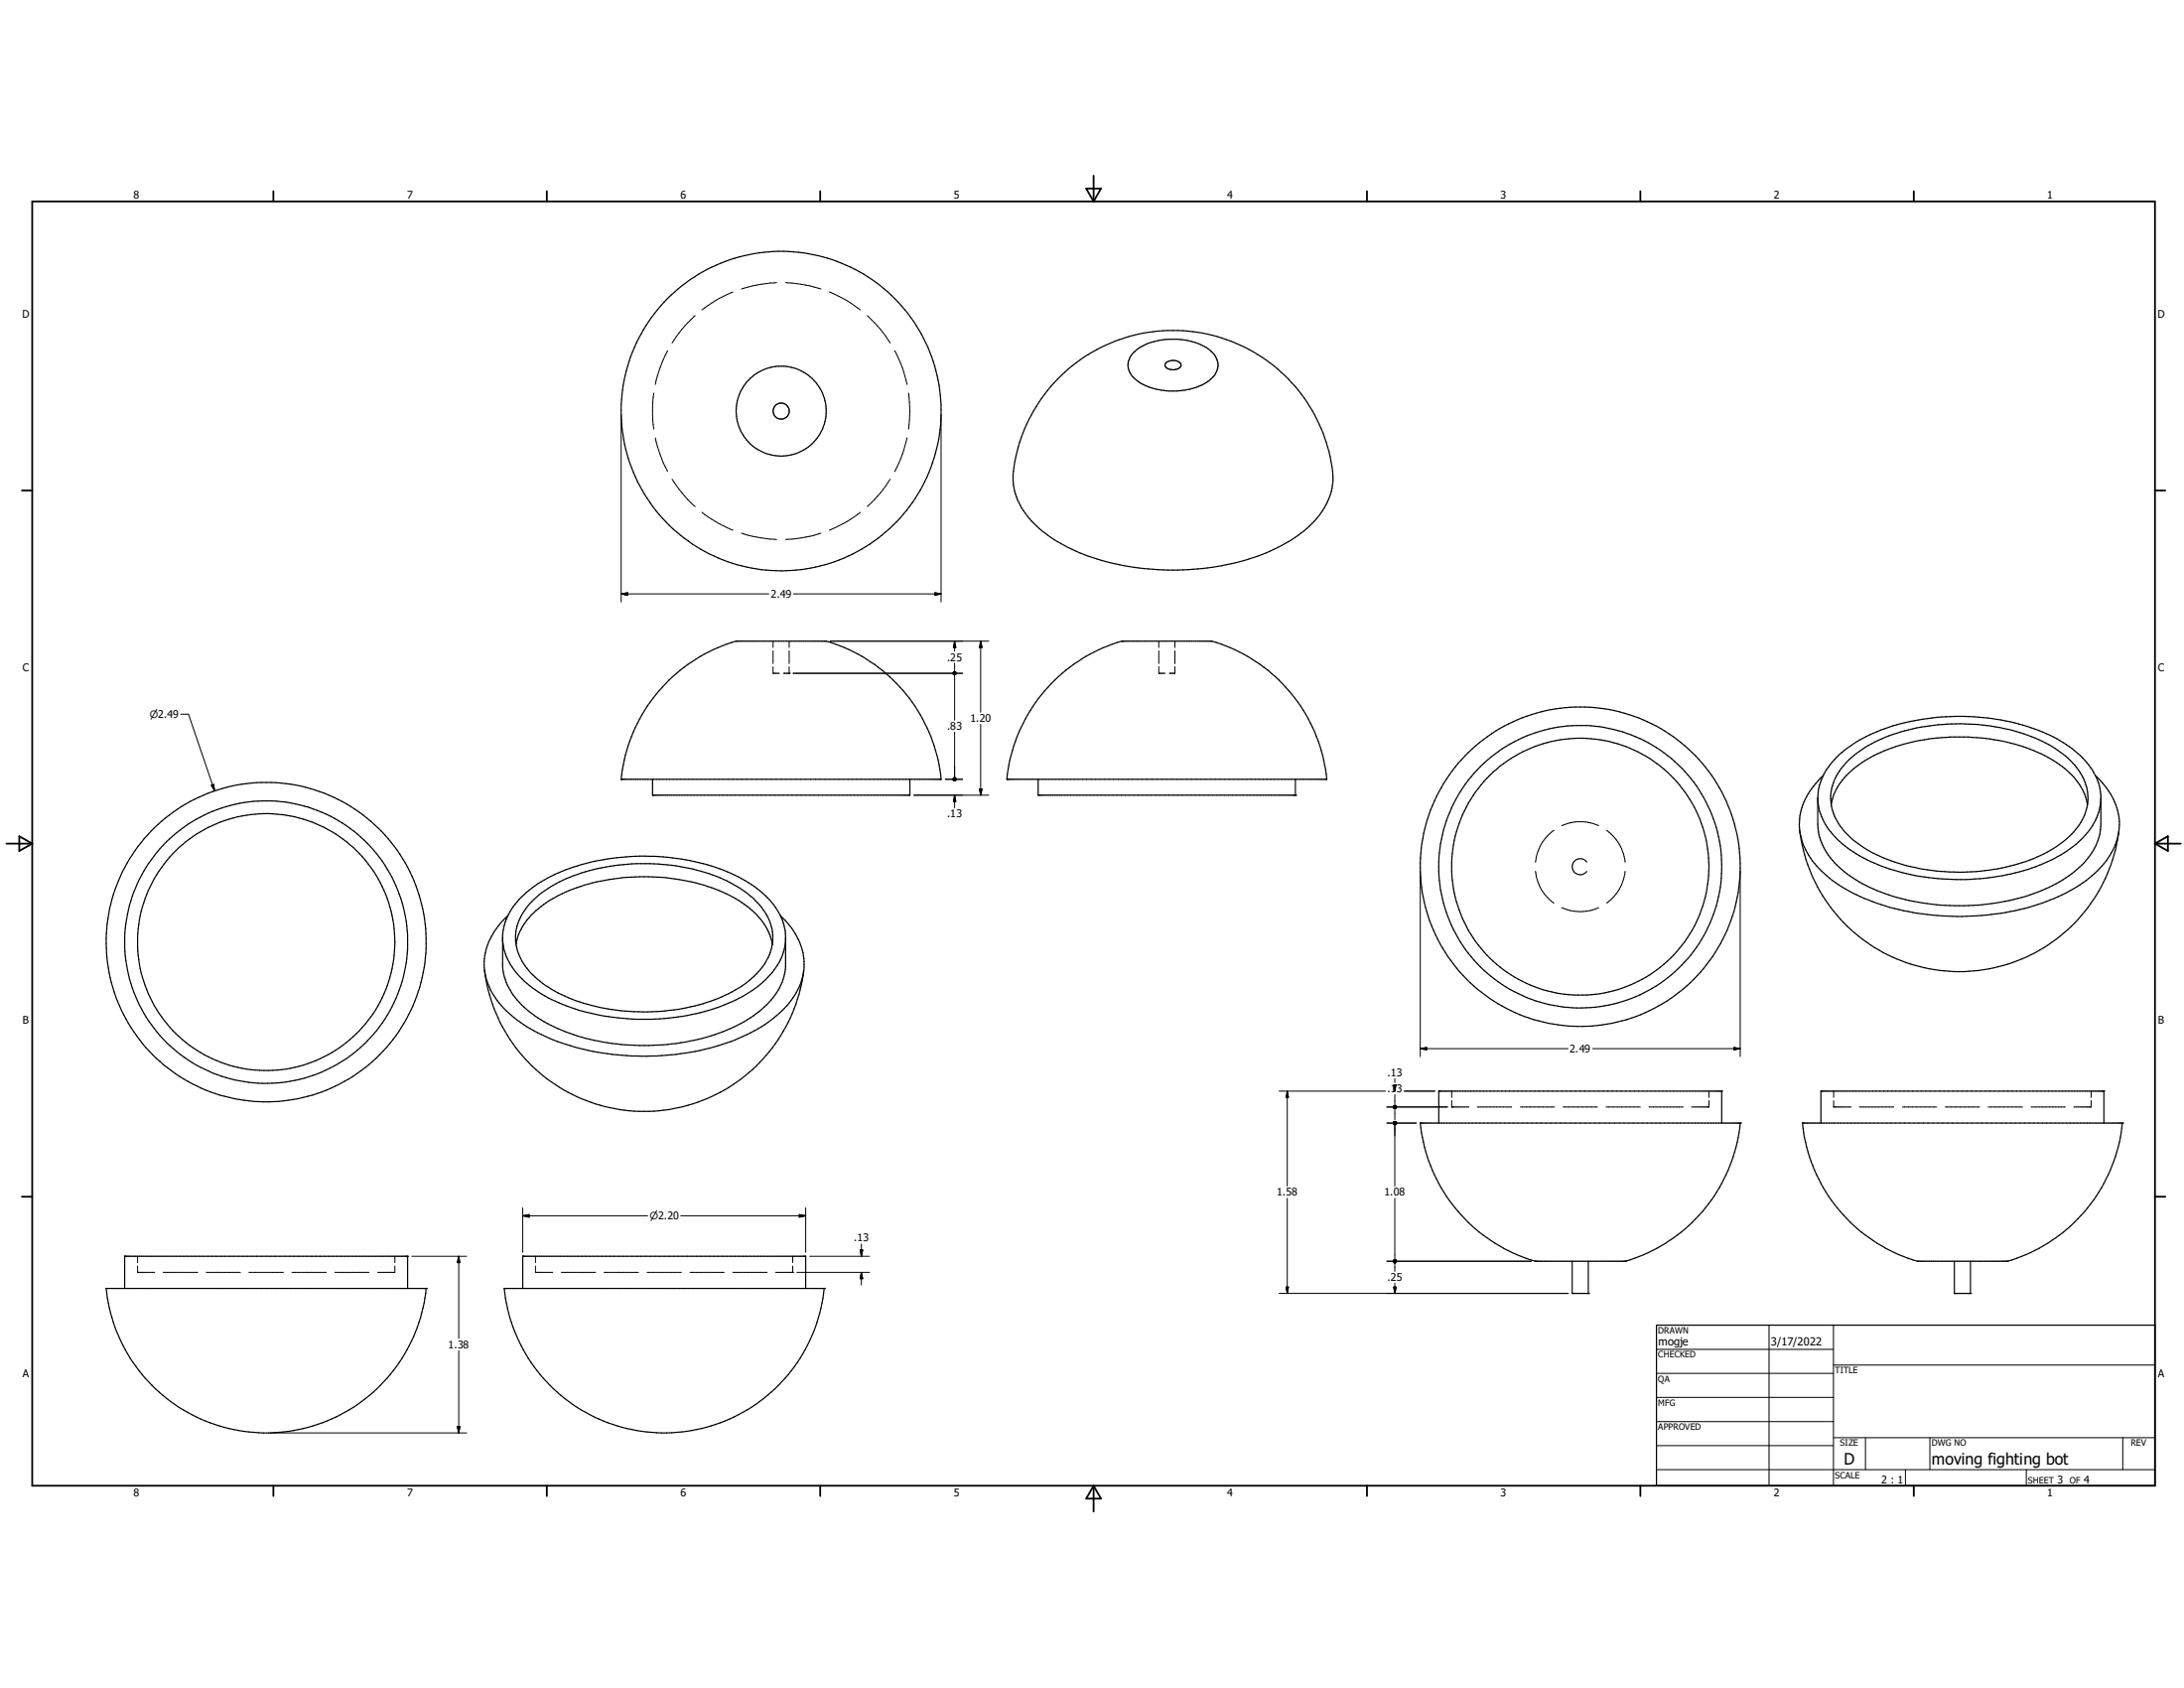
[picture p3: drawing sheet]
<svg xmlns="http://www.w3.org/2000/svg" width="279mm" height="216mm" viewBox="0 0 279 216" stroke-linecap="round" stroke-linejoin="round" font-family="sans-serif">
<g fill="none" stroke="#000" stroke-width=".15">
<path d="M135.7 48.1a20.5 20.5 0 0 1 21.7-4.5 20.5 20.5 0 0 1 13.1 17.8 9.2 9.2 0 0 1-4 6.8 25.1 25.1 0 0 1-12.7 4.5 32 32 0 0 1-17.1-2.7l-1.4-.7a12.3 12.3 0 0 1-5.1-5.4 8.2 8.2 0 0 1-.2-5.5 20.8 20.8 0 0 1 5.7-10.3zM145 45.1a7.6 7.6 0 0 1 6.2-1.7 6 6 0 0 1 4.2 2.1 2.29 2.29 0 0 1-.8 3.2 7.8 7.8 0 0 1-4 1.3 9.4 9.4 0 0 1-3.6-.5 4 4 0 0 1-2.6-2.3 2.14 2.14 0 0 1 .6-2.1zM149.2 46.3a1.34 1.34 0 0 1 1.9 .3 .76 .76 0 0 1-.9 .7 .98 .98 0 0 1-1.2-.7zM79.5 99.7h.1M79.5 99.7a20.6 20.6 0 0 1 14.7-17.7h11.5a20.6 20.6 0 0 1 14.7 17.7h-40.9M83.5 99.7v2h32.9v-2M128.8 99.7h.1M132.8 99.7v2M143.5 82h.1M143.5 82a20.6 20.6 0 0 0-14.7 17.7M143.5 82h11.5M155 82a20.6 20.6 0 0 1 14.7 17.7h-40.9"/>
<path d="M165.7 99.7v2M233.2 99.2a8.1 8.1 0 0 0-2.8 7.7 10.3 10.3 0 0 0 4.4 6 27.3 27.3 0 0 0 14.3 4.3 31.3 31.3 0 0 0 15.2-3 12.8 12.8 0 0 0 6.2-5.8 7.6 7.6 0 0 0-1.8-8.5l-.6-.7M236.6 97.2a18.6 18.6 0 0 1 10.3-4.4 25.4 25.4 0 0 1 15.6 2.7 10.8 10.8 0 0 1 3.2 2.7 6 6 0 0 1-.4 8.2 16.4 16.4 0 0 1-8.7 4.5 25.9 25.9 0 0 1-17.4-2 11 11 0 0 1-4-3.5 6 6 0 0 1 .8-7.7zM65 117.1a8.2 8.2 0 0 0-3 7 9.7 9.7 0 0 0 4.2 6.4 21.1 21.1 0 0 0 5.6 2.9 33.6 33.6 0 0 0 22.2-.4l1.6-.7a13.6 13.6 0 0 0 6.6-6 7.5 7.5 0 0 0-1.4-8.2l-1-1M66.4 115a17.9 17.9 0 0 1 9.1-4.7 29.5 29.5 0 0 1 18 1.4 12.7 12.7 0 0 1 6.3 5.3 6.6 6.6 0 0 1 .7 2.7v3.9a8.3 8.3 0 0 1-3.7 6 23.4 23.4 0 0 1-12.6 4.1 27.4 27.4 0 0 1-14.6-3 10.5 10.5 0 0 1-4.9-5.4l-.3-1-.1-.7v-4a7.6 7.6 0 0 1 2.1-4.6zM68.3 115a18.9 18.9 0 0 1 10.3-4.3 25.6 25.6 0 0 1 14.8 2.2 10.3 10.3 0 0 1 5.1 5 6.2 6.2 0 0 1-1.7 6.7 16.6 16.6 0 0 1-8.4 4.2 26.2 26.2 0 0 1-17-1.8 10.7 10.7 0 0 1-4.9-4.7 5.9 5.9 0 0 1 1-6.4zM132.8 101.7h32.9M165.7 101.7h.1M230.2 106.2a20.6 20.6 0 0 0 20.5 18.1 20.6 20.6 0 0 0 20.4-18.1M232.5 102.1v3.3a8 8 0 0 0 3.4 6.1 22.6 22.6 0 0 0 11.8 4.2 27.7 27.7 0 0 0 15.8-2.9 10.1 10.1 0 0 0 5.1-6l.2-1.4v-3.5a8.3 8.3 0 0 0-3.7-6.1 23.1 23.1 0 0 0-12-4.1 26.9 26.9 0 0 0-15.7 3.2 9.8 9.8 0 0 0-4.7 5.8 7.3 7.3 0 0 0 2.6 6.9 19 19 0 0 0 8.6 4.1 28.9 28.9 0 0 0 18.9-1.9 11.7 11.7 0 0 0 5.4-5.2l.4-1.4 .2-1M234.3 102.9a8.2 8.2 0 0 1 3.9-5.3 22.4 22.4 0 0 1 11.3-3.3h2.3a22.4 22.4 0 0 1 11.3 3.3 8.3 8.3 0 0 1 4 5.3M62 124.1a20.6 20.6 0 0 0 2 6.7 20.6 20.6 0 0 0 21.9 11.1 20.6 20.6 0 0 0 16.9-17.8"/>
<path d="M64.3 120.3a8.7 8.7 0 0 0 4.2 6.3 20.5 20.5 0 0 0 6.6 2.9 28.4 28.4 0 0 0 19.9-2.1l1.2-.7a8.9 8.9 0 0 0 4.3-6.3M66 120.8a7.9 7.9 0 0 1 3.5-5.1 20 20 0 0 1 8.4-3.2 27 27 0 0 1 14.1 1.4 11.8 11.8 0 0 1 6.2 5l.4 .9 .2 1M184.1 139.6h.1M184.1 139.6v4M184.1 139.6h36.2M220.3 139.6h.1M220.3 139.6v4M233 139.6h.1M233 139.6v4M233 139.6h36.2M269.2 139.6h.1M269.2 139.6v4"/>
<path d="M222.6 143.6h-40.9a20.6 20.6 0 0 0 14.7 17.7M222.6 143.6h.1M222.6 143.6a20.5 20.5 0 0 1-14.7 17.7M271.5 143.6h-40.9a20.6 20.6 0 0 0 14.7 17.7M271.5 143.6h.1M271.5 143.6a20.5 20.5 0 0 1-14.7 17.7M15.9 160.7h.1M15.9 160.7v4.1M16 160.7h36.1M52.1 160.7h.1M52.1 160.7v4.1M54.5 164.8h-40.9a20.6 20.6 0 0 0 29.4 16.4 20.7 20.7 0 0 0 8.1-6.9 20.5 20.5 0 0 0 3.4-9.5"/>
<path d="M54.5 164.8h.1M64.5 164.8h.1M64.5 164.8h40.9M64.5 164.8a20.6 20.6 0 0 0 20.5 18.5 20.6 20.6 0 0 0 20.4-18.5M66.9 160.7h.1M66.9 160.7v4.1M66.9 160.7h36.2v4.1M105.4 164.8h.1M196.4 161.3h.1M196.4 161.3h11.5M201.1 161.3v4.1h2.1M203.2 165.4h.1"/>
<path d="M203.2 161.3v4.1M207.9 161.3h.1M211.9 169.5h63.8v20.5h-63.8zM245.3 161.3h.1M245.3 161.3h11.5M250 165.4h.1M250 165.4h2.1M250 161.3v4.1M252.1 165.4h.1M252.1 161.3v4.1M256.8 161.3h.1"/>
<circle cx="99.9" cy="52.6" r="20.4"/>
<circle cx="99.9" cy="52.6" r="5.8"/>
<circle cx="99.9" cy="52.6" r="1.02"/>
<circle cx="202.1" cy="110.9" r="18.1"/>
<circle cx="202.2" cy="110.9" r="20.5"/>
<circle cx="202.2" cy="110.9" r="16.4"/>
<circle cx="34" cy="120.5" r="18.1"/>
<circle cx="34" cy="120.5" r="20.4"/>
<circle cx="34.1" cy="120.5" r="16.4"/>
</g>
<g fill="none" stroke="#000" stroke-width=".13">
<path d="M93.8 37.3a16 16 0 0 0-4 2.3M99.4 36.2l-2.6 .3-1.9 .5M100.5 36.2a17.4 17.4 0 0 1 4.5 .8M106.1 37.3a16 16 0 0 1 4 2.3M79.5 53.1v23.9M83.6 50.3a16.1 16.1 0 0 0 0 4.6M83.8 56a17.4 17.4 0 0 0 1.6 4.3M85.4 44.9a17.3 17.3 0 0 0-1.6 4.3M88.9 40.4a15.8 15.8 0 0 0-2.9 3.5M111 40.4a15.7 15.7 0 0 1 2.9 3.5M114.5 44.9a16 16 0 0 1 1.5 4.3M116 56a16.2 16.2 0 0 1-1.5 4.3"/>
<path d="M116.2 50.3a15.6 15.6 0 0 1 0 4.6M120.4 53.1v23.9M79.5 76h18.9M79.5 76l.8-.2v.3zM86 61.3a15.8 15.8 0 0 0 2.9 3.5M89.8 65.5a16 16 0 0 0 4 2.3M94.9 68.2l.8 .3 1.7 .3 2 .2M101.5 76h18.9M105 68.2a17.5 17.5 0 0 1-4.5 .8M110.1 65.5a15.4 15.4 0 0 1-4 2.3M113.9 61.3a15.7 15.7 0 0 1-2.9 3.5M119.6 75.8l.8 .2-.8 .1z"/>
<path d="M23.1 91.3h1l3.3 9.8M98.9 85.3v.8h.7M98.9 82v.8M98.9 83.2v1.7M99.6 86.1h.1M100.3 86.1h.1M100.3 86.1h.6M101 86.1h.1M101 82v.8M101 83.2v1.7M101 85.3v.8M101.5 86.1h21.6"/>
<path d="M106.2 82h20.3M120.9 99.7h2.2M122.1 82v1.3M122.1 84.8v1.1M122.1 86.3v5.8M122.1 93.7v5.8M122.1 82l.2 .8h-.3zM125.5 82l.1 .8h-.3zM125.5 82v9.1M125.5 92.6v9.1M148.2 85.3v.8h.7M148.2 82v.8"/>
<path d="M148.2 83.2v1.7M148.9 86.1h.1M149.6 86.1h.1M150.3 85.3v.8h-.7M150.3 82v.8M150.3 83.2v1.7M27 100.4l.3-.1 .1 .8zM116.9 101.7h9.6M122.1 101.7v1.6M122.1 101.7l.2 .8h-.3zM125.3 100.9h.3l-.1 .8zM181.7 111.4v23.7"/>
<path d="M196.4 111.5a5.5 5.5 0 0 0 2.4 4M198.8 106.2a5.7 5.7 0 0 0-2.4 4.1M199.8 105.6a5.8 5.8 0 0 1 4.7 0M199.8 116.1a5.7 5.7 0 0 0 4.7 0M203 110.3a1.02 1.02 0 0 0-1.5-.2 1.02 1.02 0 0 0 0 1.5 1.02 1.02 0 0 0 1.5-.1M205.6 106.2a5.8 5.8 0 0 1 2.3 4.1M207.9 111.5a5.6 5.6 0 0 1-2.3 4M222.6 111.4v23.7M163.6 139.6h13.6M164.7 139.6v12.1M164.7 139.6l.1 .7h-.3zM178.4 138v.5"/>
<path d="M179.7 139.6h3.9M181.7 134.1h18.9M181.7 134.1l.8-.1v.3zM185.7 139.6v.8M203.8 134.1h18.8M218.6 139.6v.8M221.8 134l.8 .1-.8 .2zM234.6 139.6v.8M267.5 139.6v.8M66.9 155.5h15.9M66.9 155.5l.8-.1v.3zM66.9 154.5v5.7"/>
<path d="M87.1 155.5h16M102.3 155.4l.8 .1-.8 .2zM103.1 154.5v5.7M110 159.9h.4l-.2 .8zM110.2 159.1v1.6M164.7 153.3v12.1M177.4 141.6h7.8M177.4 143.6h3.8M178.4 140v1.4M178.4 141.8v1.4M178.4 143.8v7.9M178.4 153.3v7.8"/>
<path d="M185.7 141.6h.1M185.7 140.8v.8M185.7 141.6h2.2M189 141.6h4.4M194.5 141.6h4.4M200 141.6h4.4M205.5 141.6h4.4M210.9 141.6h4.4M216.4 141.6h2.2M218.6 140.8v.8M234.6 140.8v.8h2.2M237.9 141.6h4.4"/>
<path d="M243.4 141.6h4.4M248.9 141.6h4.4M254.3 141.6h4.4M259.8 141.6h4.4M265.3 141.6h2.2M267.5 140.8v.8M17.6 162.7h.1M17.6 160.7v.8M17.6 161.9v.8M17.6 162.7h2.2M20.9 162.7h4.4M26.4 162.7h4.4"/>
<path d="M31.8 162.7h4.4M37.3 162.7h4.4M42.8 162.7h4.4M48.3 162.7h2.2M50.5 160.7v.8M50.5 161.9v.8M52.7 160.7h7M58.7 160.7v10.5M58.7 172.7v10.6M58.7 160.7l.1 .8h-.3zM68.5 161.9v.8h2.2M68.5 160.7v.8"/>
<path d="M71.8 162.7h4.4M77.3 162.7h4.4M82.8 162.7h4.4M88.3 162.7h4.3M93.8 162.7h4.3M99.2 162.7h2.2M101.4 162.7h.1M101.4 160.7v.8M101.4 161.9v.8M102 162.7h9.2M103.6 160.7h7.6M110.2 162.7v1.7"/>
<path d="M110.2 162.7l.2 .8h-.4zM163.6 165.4h37M164.5 164.6h.3l-.1 .8zM177.4 161.3h18.5M178.3 164.6h.3l-.2 .8zM178.4 161.5v1.1M178.4 164.1v1.3M211.9 172.6h22.7M211.9 175.7h22.7M211.9 178.7h22.7M226.3 169.5v20.5M234.6 169.5v20.5"/>
<path d="M234.6 174.6h41.1M34.6 183.3h25.1M58.5 182.5h.3l-.1 .8zM211.9 181.8h22.7M211.9 184.9h22.7M211.9 188h63.8M234.6 183.9h41.1M238.6 183.9v4.1M243.8 188v2M246.9 183.9v4.1M259.2 188v2M271.6 183.9v4.1"/>
</g>
<g fill="none" stroke="#000" stroke-width=".23">
<path d="M4.1 25.8h271.6v164.2h-271.6zM35 24.5v1.3M70 24.5v1.3M104.9 24.5v1.3M139 24.1h1.8l-.9 1.7zM139.9 22.5v3.3M174.9 24.5v1.3M209.9 24.5v1.3M244.8 24.5v1.3M2.8 62.7h1.3M275.7 62.7h1.3M.8 107.9h3.3"/>
<path d="M2.5 107l1.6 .9-1.6 .9zM275.7 107.9h3.3M275.7 107.9l1.6-.9v1.8zM2.8 153.1h1.3M275.7 153.1h1.3M35 190v1.3M70 190v1.3M104.9 190v1.3M139.9 190v3.3M139.9 190l.9 1.7h-1.8zM174.9 190v1.3M209.9 190v1.3"/>
<path d="M244.8 190v1.3"/>
</g>
<g fill="#000" stroke="#000" stroke-width=".13">
<path d="M79.5 76l.8-.2v.3zM119.6 75.8l.8 .2-.8 .1zM122.1 99.9l.1-.1zM122.1 99.9l.2-.1zM122.1 99.9l.2-.2zM122.3 99.7l-.2 .2zM122.3 99.6l-.2 .3zM122.3 99.5v.1l-.2 .3zM122.2 99.5l-.1 .4zM122.1 99.5v.4zM122 99.5h.1v.4zM122 99.5l.1 .4z"/>
<path d="M121.9 99.6l.2 .3zM121.9 99.7l.2 .2zM122 99.8l.1 .1zM122 85.9h.1zM122 86l.1-.1zM121.9 86l.2-.1zM121.9 86.1l.2-.2-.2 .3zM122.1 85.9l-.2 .3zM122.1 85.9l-.1 .4zM122.1 85.9v.4h-.1zM122.1 85.9v.4zM122.1 85.9l.1 .4z"/>
<path d="M122.1 85.9l.2 .3v.1zM122.1 85.9l.2 .3zM122.1 85.9l.2 .2zM122.1 85.9l.2 .1zM122.1 85.9h.1zM122.1 86.3h.1zM122.1 86.3l.2-.1zM122.3 86.1l-.2 .2zM122.3 86l-.2 .3zM122.2 85.9l-.1 .4zM122 85.9h.1v.4zM122 86l.1 .3z"/>
<path d="M121.9 86l.2 .3zM121.9 86.1l.2 .2zM121.9 86.2l.2 .1zM122 86.2l.1 .1zM122 86.3h.1zM122.1 82l.2 .8h-.3zM125.5 82l.1 .8h-.3zM27 100.4l.3-.1 .1 .8zM122.1 101.7l.2 .8h-.3zM125.3 100.9h.3l-.1 .8zM178.3 138.7h.3l-.2 .9zM181.7 134.1l.8-.1v.3z"/>
<path d="M221.8 134l.8 .1-.8 .2zM66.9 155.5l.8-.1v.3zM102.3 155.4l.8 .1-.8 .2zM110 159.9h.4l-.2 .8zM164.7 139.6l.1 .7h-.3zM178.3 143.5l.1-.1zM178.3 143.6l.1-.2-.1 .2zM178.4 143.4l-.1 .3zM178.4 143.4l-.1 .4zM178.4 143.4v.4zM178.4 143.4l.1 .4h-.1zM178.4 143.4l.1 .4z"/>
<path d="M178.4 143.4l.2 .4zM178.4 143.4l.2 .3zM178.4 143.4l.2 .2zM178.4 143.4l.2 .1zM178.4 143.4l.1 .1zM178.4 141.8h.2zM178.4 141.8l.2-.1zM178.4 141.8l.2-.2zM178.6 141.6l-.2 .2zM178.6 141.5l-.2 .3zM178.5 141.4l-.1 .4zM178.4 141.4h.1l-.1 .4z"/>
<path d="M178.4 141.4v.4zM178.3 141.5l.1-.1v.4zM178.3 141.5l.1 .3zM178.3 141.6l.1 .2zM178.3 141.7l.1 .1zM178.3 141.8h.1zM178.3 141.4h.1zM178.3 141.5l.1-.1zM178.4 141.4l-.1 .2zM178.4 141.4l-.1 .3zM178.4 141.4l.1 .4h-.1zM178.4 141.4l.1 .4z"/>
<path d="M178.4 141.4l.2 .3zM178.4 141.4l.2 .2zM178.4 141.4l.2 .1zM178.4 141.4h.2zM178.4 141.4h.1zM58.7 160.7l.1 .8h-.3zM110.2 162.7l.2 .8h-.4zM164.5 164.6h.3l-.1 .8zM178.3 164.6h.3l-.2 .8zM178.3 161.1h.1zM178.3 161.2l.1-.1zM178.3 161.3l.1-.2-.1 .3z"/>
<path d="M178.4 161.1l-.1 .3zM178.4 161.1l-.1 .4zM178.4 161.1v.4zM178.4 161.1l.1 .4h-.1zM178.4 161.1l.1 .4zM178.4 161.1l.2 .4zM178.4 161.1l.2 .3zM178.4 161.1l.2 .2zM178.4 161.1l.2 .1zM178.4 161.1h.2zM178.4 161.1h.1zM178.4 161.5h.2z"/>
<path d="M178.4 161.5l.2-.1zM178.4 161.5l.2-.2zM178.6 161.3l-.2 .2zM178.6 161.2l-.2 .3zM178.5 161.1l-.1 .4zM178.4 161.1h.1l-.1 .4zM178.3 161.2l.1 .3zM178.3 161.3l.1 .2zM178.3 161.4l.1 .1zM178.3 161.5h.1zM58.5 182.5h.3l-.1 .8z"/>
</g>
<g font-size="2">
<text x="235.9" y="187.3">D</text>
<text x="247.1" y="187.3">moving fighting bot</text>
</g>
<g font-size="1.4">
<text x="212.1" y="172">mogje</text>
<text x="226.5" y="172.1">3/17/2022</text>
</g>
<g font-size="1.3">
<text x="17.1" y="25.4">8</text>
<text x="52.1" y="25.4">7</text>
<text x="87.1" y="25.4">6</text>
<text x="122" y="25.4">5</text>
<text x="157" y="25.4">4</text>
<text x="192" y="25.4">3</text>
<text x="226.9" y="25.4">2</text>
<text x="261.9" y="25.4">1</text>
<text x="2.8" y="40.6">D</text>
<text x="276.1" y="40.6">D</text>
<text x="98.6" y="76.5">2.49</text>
<text x="2.9" y="85.8">C</text>
<text x="121.2" y="84.6">.25</text>
<text x="276.1" y="85.8">C</text>
<text x="19.1" y="91.8">n2.49</text>
<text x="121.2" y="93.4">.83</text>
<text x="124.2" y="92.4">1.20</text>
<text x="121.2" y="104.6">.13</text>
<text x="2.9" y="131">B</text>
<text x="276.1" y="131">B</text>
<text x="177.5" y="137.7">.13</text>
<text x="200.8" y="134.6">2.49</text>
<text x="177.5" y="139.7">.13</text>
<text x="83.1" y="156">n2.20</text>
<text x="163.4" y="153">1.58</text>
<text x="177.1" y="153">1.08</text>
<text x="109.3" y="158.8">.13</text>
<text x="177.5" y="163.9">.25</text>
<text x="57.4" y="172.5">1.38</text>
<text x="2.9" y="176.2">A</text>
<text x="276.1" y="176.2">A</text>
<text x="17.1" y="191.4">8</text>
<text x="52.1" y="191.4">7</text>
<text x="87.1" y="191.4">6</text>
<text x="122" y="191.4">5</text>
<text x="157" y="191.4">4</text>
<text x="192" y="191.4">3</text>
<text x="226.9" y="191.4">2</text>
<text x="240.7" y="189.8">2 : 1</text>
<text x="261.9" y="191.4">1</text>
<text x="263.2" y="189.7">3</text>
<text x="266.6" y="189.7">4</text>
</g>
<g font-size="1.1">
<text x="212.1" y="170.6">DRAWN</text>
<text x="212.1" y="173.7">CHECKED</text>
<text x="212.1" y="176.7">QA</text>
<text x="212.1" y="179.8">MFG</text>
<text x="234.8" y="175.6">TITLE</text>
<text x="212.1" y="182.9">APPROVED</text>
<text x="235.4" y="185">SIZE</text>
<text x="247.1" y="185">DWG NO</text>
<text x="272.6" y="184.9">REV</text>
<text x="234.8" y="189.1">SCALE</text>
<text x="259.5" y="189.7">SHEET</text>
<text x="264.8" y="189.7">OF</text>
</g>
</svg>
